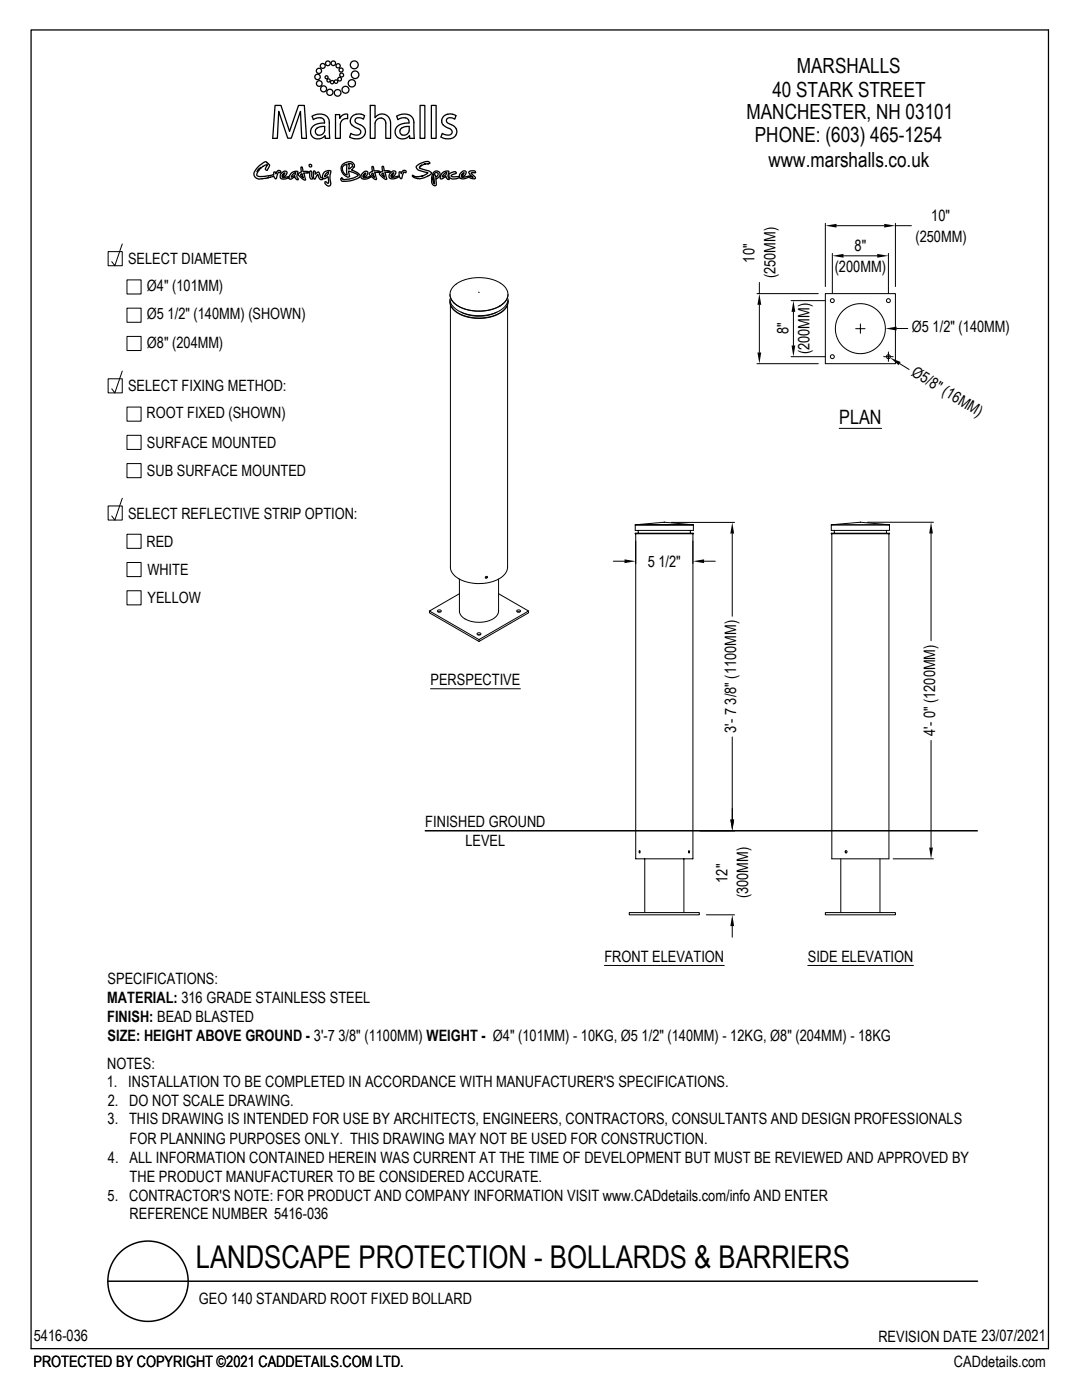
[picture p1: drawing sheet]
<svg xmlns="http://www.w3.org/2000/svg" width="216mm" height="279mm" viewBox="0 0 216 279" stroke-linecap="round" stroke-linejoin="round" font-family="sans-serif">
<g fill="none" stroke="#000" stroke-width=".3">
<path d="M84.9 165.8h110.1M21.5 255.7h173.6"/>
<circle cx="29.5" cy="255.7" r="8"/>
</g>
<g fill="none" stroke="#000" stroke-width=".25">
<path d="M6.2 6h203v263.2h-203zM51.3 34.2l.1 .1zM51.5 33.3a1.92 1.92 0 0 1 1.7-.9l.6 .5-.4 1-.2 .1-.3-.2 .5-.9-1 .3-.4 .4 .1-.2-.3 .2v.2a1.48 1.48 0 0 0-.5 1.2 5.2 5.2 0 0 0 3.2-.1h.1l.1-.6a.29 .29 0 0 1 .3 .1 .29 .29 0 0 1 .1 .3 .51 .51 0 0 1 .3-.6 .51 .51 0 0 1 .6 .2l-.1 .2-.3-.1-.5 1.3h-.1l-.4-.5-.8 .2-.2-.1-.1 .3-1.3 .1a1.16 1.16 0 0 1-1.4-.6 1.16 1.16 0 0 1 .4-1.5zM51.6 33.8l.2-.1-.4 .4zM54.9 21h1.2l1.7 5.2 1.8-5.2h1.1l.5 6.6h-1l-.2-5.4-1.9 5.4h-.7l-1.8-5.4-.3 5.4h-.9zM56.1 34.7a.72 .72 0 0 1 1.2-.3 .6 .6 0 0 1-.2 .6 .6 .6 0 0 1-.7 .1l.4-.6a.6 .6 0 0 0-.4 .9 1.49 1.49 0 0 0 1.7-.9 .96 .96 0 0 1 1.3-.2 1.01 1.01 0 0 0 .1 1.3v.3a.71 .71 0 0 1-.7-.7l-.7 .6a.26 .26 0 0 1-.4-.1 .26 .26 0 0 1 0-.3 1.44 1.44 0 0 1-1.8 .1zM58.4 34.8l.6-.4a1.11 1.11 0 0 1-.7 .9h-.2zM60 34.7h.3l.2 .8a.6 .6 0 0 1-.5-.7zM60.1 33.3l.2 .1 .2 .8h.8l.4 .2-1.1 .2 .4 1.2-.1 .2-.6-.3-.8-.8a.69 .69 0 0 1 .7-.6zM61.9 34.2a.44 .44 0 0 1 .3 .6l.2 .7a.25 .25 0 0 1-.2 .3 .25 .25 0 0 1-.3-.2zM62.3 23.2a2.17 2.17 0 0 1 3.4 .8l.1 3.6h-.9v-.5a1.54 1.54 0 0 1-2.1 .5 1.54 1.54 0 0 1-.6-2.1 2.76 2.76 0 0 1 2.5-1 .97 .97 0 0 0-1.3-1l-.9 .4zM62.6 34.2a.35 .35 0 0 1 .3 .1 .35 .35 0 0 1 0 .4 .53 .53 0 0 1 .8-.3l.4 1.1a.2 .2 0 0 1 .3 0 .2 .2 0 0 1 0 .3 .8 .8 0 0 1-1-1l-.5 .9h-.2l-.2-.3z"/>
<path d="M63.1 25.7l.8-.4 .9-.1a1.49 1.49 0 0 1-.3 1.4 .84 .84 0 0 1-1.2 .3 .84 .84 0 0 1-.2-1.2zM64.7 34.3a1.02 1.02 0 0 1 1.3-.1 5.1 5.1 0 0 0 0 2.7l-.1 .1a.67 .67 0 0 1-.7 0 .67 .67 0 0 1-.3-.7l.5 .3a1.47 1.47 0 0 0 0-1.4 .64 .64 0 0 1-1.1 .2l.1-.6zM65 34.7l.6-.4a1.1 1.1 0 0 1-.7 .9l-.2 .1zM66.9 22.9h.9v.7a1.42 1.42 0 0 1 1.6-.8v.9a1.19 1.19 0 0 0-1.5 1.1v2.8h-1zM68.4 33.3l.4-.4 .4-.1 .1 2.1a1.16 1.16 0 0 1-.9-1.6zM68.5 32.7a1.55 1.55 0 0 1 2-.1l.2 .3v.4l-.6 .7 1.1 .4 .6 .5a.45 .45 0 0 1-.4 .7 4.9 4.9 0 0 1-3.3 .5 .33 .33 0 0 1-.1-.4 .33 .33 0 0 1 .2-.2l.1 .3h.2h1.2l1.1-.4 .7-.4-.5-.4-1.4-.5 .1 1.2a1.46 1.46 0 0 1-1.5-1.1 1.2 1.2 0 0 1 .3-1.5zM69.5 32.6a.5 .5 0 0 1 .6 .1 .5 .5 0 0 1 .2 .6l-.7 .4v-.1a.74 .74 0 0 0-.1-1zM70.2 23.3a2.04 2.04 0 0 1 2.5-.2l-.2 .7a.99 .99 0 0 0-1.7 .3l.2 .4a3 3 0 0 1 1.9 1.4 1.54 1.54 0 0 1-1.9 1.8l-1.2-.4 .2-.7a1.3 1.3 0 0 0 2-.1l-.2-.6a3.1 3.1 0 0 1-1.9-1.6l.1-.5zM72.4 34.5a.58 .58 0 0 1 1-.1v.1a.58 .58 0 0 1-.3 .6 .58 .58 0 0 1-.6 0l.3-.2 .2-.4a.61 .61 0 0 0-.4 1l1.5-.3a1.45 1.45 0 0 1-2 .3v-.6zM73.9 21h.9v2.5a1.69 1.69 0 0 1 2-.7 1.69 1.69 0 0 1 1.1 1.8v3h-.9v-3a1.08 1.08 0 0 0-1.1-1.1 1.08 1.08 0 0 0-1.1 1.1v3h-.9zM74.2 34.6h.2l.3 .8a.62 .62 0 0 1-.5-.8zM74.3 33.2l.2 .1 .1 .8a1.07 1.07 0 0 1 1.2 .3h-1l.3 1.3-.1 .1-.3-.1-1-1 .2-.3 .4-.2z"/>
<path d="M76.3 34.6h.2l.2 .8a.61 .61 0 0 1-.5-.8zM76.3 33.2l.2 .1 .1 .8a1.09 1.09 0 0 1 1.3 .2l-1.1 .1 .4 1.3-.1 .1-.6-.3-.8-.7a.7 .7 0 0 1 .6-.6zM78 34.4a.58 .58 0 0 1 1 0v.1a.66 .66 0 0 1-.9 .6v-.1a.44 .44 0 0 0 .4-.5 .56 .56 0 0 0-.3 .9l1.4-.3a1.03 1.03 0 0 1-1.3 .6 .66 .66 0 0 1-.7-.5 .66 .66 0 0 1 .4-.8zM79.2 23.2a2.17 2.17 0 0 1 3.3 .8l.2 3.6h-.9l-.1-.5a1.53 1.53 0 0 1-2.2 .4 1.53 1.53 0 0 1-.3-2.2l.7-.5 1.7-.3a.97 .97 0 0 0-1.3-1l-.9 .4zM79.7 34.3h.3l.1 .4a.66 .66 0 0 1 .9-.6l-.1 .4-.3-.1-.5 1.3a.97 .97 0 0 1-.4-1.4zM80 25.7l.7-.4 1-.1a1.49 1.49 0 0 1-.3 1.4 .84 .84 0 0 1-1.2 .3 .84 .84 0 0 1-.2-1.2zM83.2 33.1a2.96 2.96 0 0 1 2.4-.8l.1 .1a.2 .2 0 0 1 0 .3 .2 .2 0 0 1-.2 0l-.1-.1-.7 .1h.1l-.8 .4-.3 .4 2.1 .7 .3 .4-.3 .3-1.1 .6-1 .2-1.1-.3-.1-.1a.18 .18 0 0 1-.2-.1 .18 .18 0 0 1 0-.2l.6 .3 1.4-.2-.1 .1 1.2-.7a4.4 4.4 0 0 1-2.3-.9l-.1-.3zM83.8 33.2h.1M83.8 21h1v6.6h-1zM83.9 33.1l.3-.2zM86.1 21h.9v6.6h-.9zM86.5 34.4a.75 .75 0 0 1 1.2 .1 .75 .75 0 0 1-.5 1.1h-.2l.1 1.3a.57 .57 0 0 1-.7 .1 .57 .57 0 0 1-.3-.7v-1z"/>
<path d="M86.7 34.6a.41 .41 0 0 1 .7 0 .41 .41 0 0 1-.2 .6l-.2 .2a.33 .33 0 0 0-.1-.4 .33 .33 0 0 0-.4 0l.2 1.7-.3-.4-.1-.7 .2-.6zM88.2 34.6a1.12 1.12 0 0 1 1.4-.4 1.15 1.15 0 0 0 .1 1.5v.1a.53 .53 0 0 1-.7-.7l-.7 .5-.4 .1a.85 .85 0 0 1 .3-1.1zM88.6 34.7l.6-.3a1.04 1.04 0 0 1-.8 .9h-.1zM88.6 23.1a2.12 2.12 0 0 1 2.4 0l-.3 .7a.99 .99 0 0 0-1.6 .3l.1 .4a3 3 0 0 1 1.9 1.4 1.54 1.54 0 0 1-1.9 1.8l-1.2-.4 .2-.7a1.3 1.3 0 0 0 2-.1l-.2-.6a3.1 3.1 0 0 1-1.9-1.6l.1-.5zM89.7 34.7a.91 .91 0 0 1 1.3-.2l-.9 .5-.1 .1 .4 .2 1.3-.1a1.12 1.12 0 0 1 1.1-1.1 .57 .57 0 0 1 .1 .8 .57 .57 0 0 1-.8 .1l.5-.5a.56 .56 0 0 0-.4 .9l1.5-.3a1.43 1.43 0 0 1-2 .3 1.59 1.59 0 0 1-2.1-.1v-.4zM93.6 34.2l1-.1a.25 .25 0 0 1 .3 .1 .25 .25 0 0 1-.1 .3l-.6-.1-.2 .2 .8 .7 .1 .3-.2 .1-.7-.1-.3-.2v-.2l.7 .1-.7-.6z"/>
<circle cx="63.4" cy="15.4" r=".54"/>
<circle cx="63.6" cy="14.1" r=".52"/>
<circle cx="63.7" cy="16.7" r=".56"/>
<circle cx="64.4" cy="13.2" r=".49"/>
<circle cx="64.6" cy="17.7" r=".6"/>
<circle cx="65.2" cy="15.4" r=".3"/>
<circle cx="65.4" cy="12.6" r=".47"/>
<circle cx="65.6" cy="16.1" r=".32"/>
<circle cx="65.8" cy="18.4" r=".62"/>
<circle cx="66.3" cy="16.4" r=".33"/>
<circle cx="66.5" cy="12.6" r=".46"/>
<circle cx="67.1" cy="16.3" r=".34"/>
<circle cx="67.4" cy="18.5" r=".66"/>
<circle cx="67.5" cy="13.1" r=".43"/>
<circle cx="67.8" cy="15.8" r=".37"/>
<circle cx="68.1" cy="14" r=".4"/>
<circle cx="68.2" cy="15" r=".39"/>
<circle cx="68.9" cy="17.9" r=".7"/>
<circle cx="70.2" cy="16.6" r=".73"/>
<circle cx="70.7" cy="12.9" r=".79"/>
<circle cx="70.9" cy="14.9" r=".75"/>
<circle cx="61.9" cy="33" r=".28"/>
</g>
<g fill="none" stroke="#000" stroke-width=".2">
<path d="M21.6 50.2h2.8v2.8h-2.8zM24.4 48.7l-1.5 4.3-.6-.8M25.3 55.9h2.9v2.8h-2.9zM89.8 58.8a3.6 3.6 0 0 0 3 2.9 8.1 8.1 0 0 0 8-1.5l.5-.8 .1-.6M89.8 59.7a3.5 3.5 0 0 0 3 2.9 8.3 8.3 0 0 0 7.9-1.4l.6-.9 .1-.6M89.8 59.9a3.1 3.1 0 0 0 2.4 3 8.5 8.5 0 0 0 8.5-1.2l.1-.2a2.21 2.21 0 0 0 .6-1.6M90.6 57.1a8.3 8.3 0 0 1 10 0 2.28 2.28 0 0 1-.6 3.8 8.6 8.6 0 0 1-9.4-.5 2.2 2.2 0 0 1 0-3.3zM95.6 58.3h.1M151 58.6h12.3M151.5 56.4v2.2M157.9 60h6.8M164.7 58.6h14v14h-14z"/>
<path d="M164.7 44.6v12.6M166.1 50.6v8M166.9 45h9.5M168.3 51.1h6.7M177.3 50.6v8M178.7 44.6v12.6M178.7 45h3.2M21.6 75.6h2.8v2.8h-2.8zM24.4 74.1l-1.5 4.3-.6-.8M25.3 61.5h2.9v2.8h-2.9zM25.3 67.1h2.9v2.9h-2.9zM89.9 60.8v52.4a3.5 3.5 0 0 0 3 2.9 8.2 8.2 0 0 0 7.7-1.4l.5-.7 .2-.8v-52.4"/>
<path d="M92 62.3a8.1 8.1 0 0 0 7.1 0M101.4 60.1a3.2 3.2 0 0 1-2.5 2.8 8.5 8.5 0 0 1-8.4-1.1 2.28 2.28 0 0 1-.7-1.6M151 72.6h12.3M151.5 60.8v9.5M157.9 71.2h6.8M158.3 62.2v6.8M170.7 65.6h1.9M171.7 64.7v1.8M176.3 71.2h1.9M177.3 70.2v1.9M178.9 65.6h2.2M179.5 72.6l1.9 1.1"/>
<path d="M24.4 99.4l-1.5 4.4-.6-.8M25.3 81.2h2.9v2.9h-2.9zM25.3 92.5h2.9v2.8h-2.9zM25.3 86.9h2.9v2.8h-2.9zM167.4 85.5h8.5M21.6 101h2.8v2.8h-2.8zM25.3 106.6h2.9v2.8h-2.9zM25.3 117.9h2.9v2.8h-2.9zM25.3 112.3h2.9v2.8h-2.9zM91.7 115.6v6.3a2.83 2.83 0 0 0 2.8 2.2 4.8 4.8 0 0 0 4.8-1.5l.2-.7v-6.3M91.7 118.5l-6 3.4 9.9 5.7M97.2 115.1l-.1 .2h-.3"/>
<path d="M99.5 118.5l6 3.4-9.9 5.7v.4M122.4 112h2.2M126.8 104.8v1.1h11.6v-1.1M126.8 106.4h11.6v.1h-11.6zM126.8 104.8h11.6M126.8 104.7v.1M126.9 106.5v64.9h11.4v-64.9M127.3 105.9v.5M132.5 104.2l-5.7 .5M132.5 104.2h.1M132.6 104.2l5.8 .6M134 104.3h12.6"/>
<path d="M137.8 105.9v.5M140.5 112h2.2M146.1 106.5v16.5M165.9 104.8v1.1h11.6v-1.1M165.9 104.8h11.6M165.9 106.4h11.6v.1h-11.6zM165.9 104.7v.1M165.9 104.7h11.6M165.9 104.7l5.8-.5 5.8 .5M166 106.5v64.9h11.4v-64.9M166.5 105.9v.5M173.1 104.2h13.2"/>
<path d="M176.9 105.9v.5M177.5 104.7v.1M185.8 106.5v21.4M85.7 121.9v.4l9.9 5.7M85.9 137.5h17.9M87.3 121.8h.6a.35 .35 0 0 1-.2 .4 .35 .35 0 0 1-.4-.2zM87.4 122.1h.5M95.2 126.4l.7-.1a.35 .35 0 0 1-.3 .5 .35 .35 0 0 1-.4-.3zM95.3 126.7h.5M103.2 121.8h.6a.35 .35 0 0 1-.3 .4 .35 .35 0 0 1-.4-.2zM103.3 122.1h.4M105.5 121.9v.4l-9.9 5.7"/>
<path d="M146.1 147.1v16.5M185.8 147.8v21.4M127.6 169.8l.1 .2-.1 .2zM127.7 169.8v.4M128.7 171.4v10.7M136.5 171.4v10.7M137.4 169.8l.2 .2-.1 .2zM137.4 169.8v.4M139.7 165.8h6.9M167.8 171.4v10.7M168.8 169.8a.23 .23 0 0 0-.1 .2 .23 .23 0 0 0 .2 .2M175.6 171.4v10.7"/>
<path d="M178.2 171.4h8.1M120.6 192.7h23.9M125.6 182.1h13.9v.5h-13.9zM140.9 182.6h5.7M146.1 184.8v2.2M161.2 192.7h21.1M164.7 182.1h14v.5h-14z"/>
<circle cx="177.3" cy="60" r=".39"/>
<circle cx="166.1" cy="71.2" r=".39"/>
<circle cx="166.1" cy="60" r=".39"/>
<circle cx="171.7" cy="65.6" r="5"/>
<circle cx="177.3" cy="71.2" r=".39"/>
<circle cx="97.1" cy="115.2" r=".21"/>
<circle cx="168.8" cy="170" r=".21"/>
</g>
<g fill="#000">
<path d="M164.7 45l2.2-.3v.7zM166.1 51.1l2.2-.4v.7zM175 50.7l2.3 .4-2.3 .3zM176.4 44.7l2.3 .3-2.3 .4zM151.1 70.3h.8l-.4 2.3zM151.5 58.6l.4 2.2h-.8zM157.9 69h.8l-.4 2.2zM158.3 60l.4 2.2h-.8zM176.7 65.6l2.2-.4v.7zM177.6 71.4l2.1 .8-.4 .7zM124.6 111.6l2.3 .4-2.3 .4zM138.3 112l2.2-.4v.8z"/>
<path d="M146.1 104.3l.4 2.2h-.8zM185.8 104.2l.4 2.3h-.8zM145.7 163.6h.8l-.4 2.2zM185.4 169.2h.8l-.4 2.2zM146.1 182.6l.4 2.2h-.8z"/>
</g>
<text font-size="6.3" x="39.1" y="253.1">LANDSCAPE PROTECTION - BOLLARDS &amp; BARRIERS</text>
<g font-size="4.2">
<text x="159" y="14.6">MARSHALLS</text>
<text x="149" y="23.7">MANCHESTER, NH 03101</text>
<text x="154.1" y="19.3">40 STARK STREET</text>
<text x="150.6" y="28.3">PHONE: (603) 465-1254</text>
<text x="153.3" y="33.3">www.marshalls.co.uk</text>
</g>
<text font-size="3.9" x="167.4" y="84.7">PLAN</text>
<g font-size="3.1">
<text x="185.8" y="44.1">10&quot;</text>
<text x="25.6" y="52.7">SELECT DIAMETER</text>
<text x="150.5" y="52.4" transform="rotate(-90 150.5 52.4)">10&quot;</text>
<text x="170.5" y="50.1">8&quot;</text>
<text x="182.7" y="48.2">(250MM)</text>
<text x="29.3" y="58.1">Ø4&quot; (101MM)</text>
<text x="154.7" y="55.6" transform="rotate(-90 154.7 55.6)">(250MM)</text>
<text x="166.6" y="54.3">(200MM)</text>
<text x="29.3" y="63.7">Ø5 1/2&quot; (140MM) (SHOWN)</text>
<text x="29.3" y="69.4">Ø8&quot; (204MM)</text>
<text x="157.3" y="66.7" transform="rotate(-90 157.3 66.7)">8&quot;</text>
<text x="161.5" y="70.7" transform="rotate(-90 161.5 70.7)">(200MM)</text>
<text x="182" y="66.4">Ø5</text>
<text x="186.1" y="66.3">1/2&quot; (140MM)</text>
<text x="181.7" y="74.8" transform="rotate(32 181.7 74.8)">Ø5/8&quot; (16MM)</text>
<text x="25.6" y="78.1">SELECT FIXING METHOD:</text>
<text x="29.2" y="83.5">ROOT FIXED (SHOWN)</text>
<text x="29.3" y="89.4">SURFACE MOUNTED</text>
<text x="29.3" y="95">SUB SURFACE MOUNTED</text>
<text x="25.6" y="103.5">SELECT REFLECTIVE STRIP OPTION:</text>
<text x="29.2" y="109.1">RED</text>
<text x="129.3" y="113.1">5 1/2&quot;</text>
<text x="29.4" y="114.8">WHITE</text>
<text x="29.4" y="120.4">YELLOW</text>
<text x="85.9" y="136.8">PERSPECTIVE</text>
<text x="146.9" y="146.2" transform="rotate(-90 146.9 146.2)">3'- 7 3/8&quot; (1100MM)</text>
<text x="186.6" y="146.9" transform="rotate(-90 186.6 146.9)">4'- 0&quot; (1200MM)</text>
<text x="84.9" y="165.1">FINISHED GROUND</text>
<text x="92.9" y="168.8">LEVEL</text>
<text x="145.2" y="176.1" transform="rotate(-90 145.2 176.1)">12&quot;</text>
<text x="149.3" y="179.3" transform="rotate(-90 149.3 179.3)">(300MM)</text>
<text x="21.5" y="196.5">SPECIFICATIONS:</text>
<text x="120.6" y="192">FRONT ELEVATION</text>
<text x="161.2" y="192">SIDE ELEVATION</text>
<text x="21.4" y="200.2">MATERIAL: 316 GRADE STAINLESS STEEL</text>
<text x="21.4" y="204">FINISH: BEAD BLASTED</text>
<text x="21.5" y="207.8">SIZE: HEIGHT ABOVE GROUND - 3'-7 3/8&quot; (1100MM) WEIGHT - Ø4&quot; (101MM) - 10KG, Ø5 1/2&quot; (140MM) - 12KG, Ø8&quot; (204MM) - 18KG</text>
<text x="21.4" y="213.3">NOTES:</text>
<text x="21.3" y="217">1. INSTALLATION TO BE COMPLETED IN ACCORDANCE WITH MANUFACTURER'S SPECIFICATIONS.</text>
<text x="21.5" y="220.8">2. DO NOT SCALE DRAWING.</text>
<text x="21.5" y="224.4">3. THIS DRAWING IS INTENDED FOR USE BY ARCHITECTS, ENGINEERS, CONTRACTORS, CONSULTANTS AND DESIGN PROFESSIONALS</text>
<text x="21.5" y="232.1">4. ALL INFORMATION CONTAINED HEREIN WAS CURRENT AT THE TIME OF DEVELOPMENT BUT MUST BE REVIEWED AND APPROVED BY</text>
<text x="25.9" y="228.3">FOR PLANNING PURPOSES ONLY. THIS DRAWING MAY NOT BE USED FOR CONSTRUCTION.</text>
<text x="21.5" y="239.6">5. CONTRACTOR'S NOTE: FOR PRODUCT AND COMPANY INFORMATION VISIT www.CADdetails.com/info AND ENTER</text>
<text x="25.9" y="235.8">THE PRODUCT MANUFACTURER TO BE CONSIDERED ACCURATE.</text>
<text x="25.9" y="243.4">REFERENCE NUMBER 5416-036</text>
<text x="39.7" y="260.3">GEO 140 STANDARD ROOT FIXED BOLLARD</text>
<text x="6.7" y="267.7">5416-036</text>
<text x="175.3" y="267.8">REVISION DATE 23/07/2021</text>
<text x="6.7" y="272.8">PROTECTED BY COPYRIGHT ©2021 CADDETAILS.COM LTD.</text>
<text x="190.3" y="272.8">CADdetails.com</text>
</g>
</svg>
